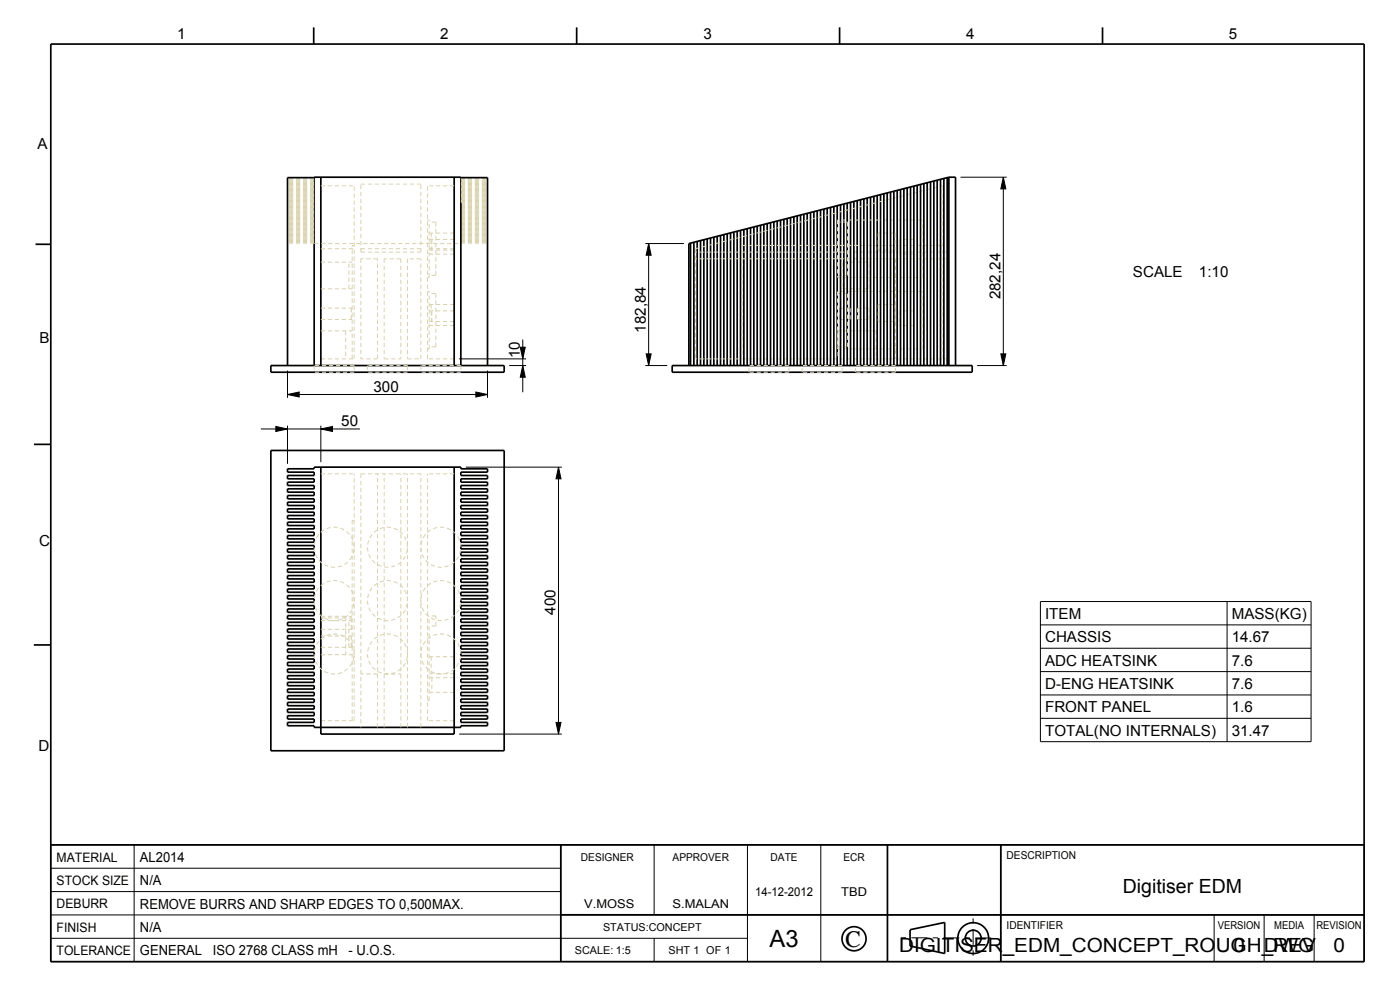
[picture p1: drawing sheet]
<svg xmlns="http://www.w3.org/2000/svg" width="420mm" height="297mm" viewBox="0 0 420 297" stroke-linecap="round" stroke-linejoin="round" font-family="sans-serif">
<path d="M301 53.1l.7 3.5h-1.5zM194.6 73l.7 3.5h-1.5zM86.3 118.2l3.5-.7v1.5zM142.8 117.5l3.5 .7-3.5 .8zM156.1 104.1h1.5l-.8 3.5zM156.8 109.6l.8 3.5h-1.5zM193.8 106.1h1.5l-.7 3.5zM300.2 106.1h1.5l-.7 3.5zM82.8 127.8l3.5 .8-3.5 .7zM96.3 128.6l3.5-.8v1.5zM167.6 140l.7 3.5h-1.5zM166.8 216.5h1.5l-.7 3.5z" fill="#000"/>
<g fill="none" stroke="#000" stroke-width=".3">
<path d="M288.2 53.1h13.8M301 53.1l.7 3.5h-1.5zM301 53.1v56.5M193.6 73h11.6M194.6 73l.7 3.5h-1.5zM194.6 73v36.6M86.3 118.2l3.5-.7v1.5zM86.3 118.2h60M86.3 111.1v8.1M137.8 107.6h20M142.8 117.5l3.5 .7-3.5 .8zM146.3 111.1v8.1"/>
<path d="M152.8 109.6h5M156.1 104.1h1.5l-.8 3.5zM156.8 109.6l.8 3.5h-1.5zM156.8 101.8v15.8M193.6 109.6h6.6M193.8 106.1h1.5l-.7 3.5zM293.2 109.6h8.8M300.2 106.1h1.5l-.7 3.5zM78.3 128.6h29.7M82.8 127.8l3.5 .8-3.5 .7zM86.3 127.6v11.4M96.3 128.6l3.5-.8v1.5z"/>
<path d="M96.3 127.6v10.9M139.8 140h28.8M167.6 140l.7 3.5h-1.5zM167.6 140v80M312.1 180.3h81.2v42h-81.2zM312.1 187.3h81.2M312.1 194.3h81.2M368.1 180.3v42M166.8 216.5h1.5l-.7 3.5zM312.1 201.3h81.2M312.1 208.3h81.2M312.1 215.3h81.2"/>
<path d="M137.8 220h30.8M15.2 253.2h394v35h-394zM40.2 253.2v35M168.2 253.2v35M196.2 253.2v21M224.2 253.2v35M246.2 253.2v35M266.2 253.2v35M300.2 253.2v35M15.2 274.2h394M15.2 267.2h153M15.2 260.2h153"/>
<path d="M364.2 274.2v14M379.2 274.2v14M394.2 274.2v14M15.2 281.2h209M196.2 281.2v7"/>
</g>
<g fill="none" stroke="#000" stroke-width=".51">
<path d="M15.2 13.2h394v275h-394zM94.1 8.2v5M173 8.2v5M251.9 8.2v5M330.8 8.2v5M94.3 53.2h-8v56.4M96.3 53.1v56.5M136.3 53.1v56.5M138.3 53.2h8v56.4M258.2 59.9v49.7M259.2 59.6v50M260.2 59.4v50.2"/>
<path d="M261.2 59.1v50.5M262.2 58.8v50.8M263.2 58.6v51M264.2 58.3v51.3M265.2 58.1v51.5M266.2 57.8v51.8M267.2 57.6v52M268.2 57.3v52.3M269.2 57.1v52.5M270.2 56.8v52.8M271.2 56.5v53.1M272.2 56.3v53.3"/>
<path d="M273.2 56v53.6M274.2 55.8v53.8M275.2 55.5v54.1M276.2 55.3v54.3M277.2 55v54.6M278.2 54.8v54.8M279.2 54.5v55.1M280.2 54.3v55.3M281.2 54v55.6M282.2 53.7v55.9M283.2 53.5v56.1M284.2 53.2v56.4"/>
<path d="M284.7 53.1h2v56.5M284.7 53.1l-78 19.9v36.6M284.7 53.1v56.5M10.7 73.2h4.5M207.2 72.9v36.7M208.2 72.6v37M209.2 72.4v37.2M210.2 72.1v37.5M211.2 71.8v37.8M212.2 71.6v38M213.2 71.3v38.3M214.2 71.1v38.5"/>
<path d="M215.2 70.8v38.8M216.2 70.6v39M217.2 70.3v39.3M218.2 70.1v39.5M219.2 69.8v39.8M220.2 69.5v40.1M221.2 69.3v40.3M222.2 69v40.6M223.2 68.8v40.8M224.2 68.5v41.1M225.2 68.3v41.3M226.2 68v41.6"/>
<path d="M227.2 67.8v41.8M228.2 67.5v42.1M229.2 67.3v42.3M230.2 67v42.6M231.2 66.7v42.9M232.2 66.5v43.1M233.2 66.2v43.4M234.2 66v43.6M235.2 65.7v43.9M236.2 65.5v44.1M237.2 65.2v44.4M238.2 65v44.6"/>
<path d="M239.2 64.7v44.9M240.2 64.5v45.1M241.2 64.2v45.4M242.2 63.9v45.7M243.2 63.7v45.9M244.2 63.4v46.2M245.2 63.2v46.4M246.2 62.9v46.7M247.2 62.7v46.9M248.2 62.4v47.2M249.2 62.2v47.4M250.2 61.9v47.7"/>
<path d="M251.2 61.6v48M252.2 61.4v48.2M253.2 61.1v48.5M254.2 60.9v48.7M255.2 60.6v49M256.2 60.4v49.2M257.2 60.1v49.5M81.3 109.6h70v2h-70zM94.3 109.6v-56.5h44v56.5M201.7 109.6h90v2h-90zM10.2 133.2h5M81.3 135h70v90h-70z"/>
<path d="M86.3 140.5h8v-.5h44v.5h8v1h-8v1h8v1h-8v1h8v1h-8v1h8v1h-8v1h8v1h-8v1h8v1h-8v1h8v1h-8v1h8v1h-8v1h8v1h-8v1h8v1h-8v1h8v1h-8v1h8v1h-8v1h8v1h-8v1h8v1h-8v1h8v1h-8v1h8v1h-8v1h8v1h-8v1h8v1h-8v1h8v1h-8v1h8v1h-8v1h8v1h-8v1h8v1h-8v1h8v1h-8v1h8v1h-8v1h8v1h-8v1h8v1h-8v1h8v1h-8v1h8v1h-8v1h8v1h-8v1h8v1h-8v1h8v1h-8v1h8v1h-8v1h8v1h-8v1h8v1h-8v1h8v1h-8v1h8v1h-8v1h8v1h-8v1h8v1h-8v1h8v1h-8v.5h-44v-.5h-8v-1h8v-1h-8v-1h8v-1h-8v-1h8v-1h-8v-1h8v-1h-8v-1h8v-1h-8v-1h8v-1h-8v-1h8v-1h-8v-1h8v-1h-8v-1h8v-1h-8v-1h8v-1h-8v-1h8v-1h-8v-1h8v-1h-8v-1h8v-1h-8v-1h8v-1h-8v-1h8v-1h-8v-1h8v-1h-8v-1h8v-1h-8v-1h8v-1h-8v-1h8v-1h-8v-1h8v-1h-8v-1h8v-1h-8v-1h8v-1h-8v-1h8v-1h-8v-1h8v-1h-8v-1h8v-1h-8v-1h8v-1h-8v-1h8v-1h-8v-1h8v-1h-8v-1h8v-1h-8v-1h8v-1h-8v-1h8v-1h-8v-1h8v-1h-8v-1h8v-1h-8v-1h8v-1h-8v-1h8v-1h-8v-1h8v-1h-8v-1h8v-1h-8v-1h8v-1h-8zM96.3 140v80h40v-80M10.1 193.3h5M15.2 253.2h394M168.2 253.2v35M266.2 253.2v35M300.2 253.2v35M168.2 274.2h241M273 278.6l10.4-2.1v9.3l-10.4-2.3M273 278.7v4.9"/>
<circle cx="256.2" cy="281.3" r="3.6"/>
<circle cx="292" cy="281.2" r="4.6"/>
<circle cx="292" cy="281.2" r="2.37"/>
</g>
<path d="M291.9 275.2v12M270.2 281l28.4 .1" fill="none" stroke="#000" stroke-width=".3" stroke-dasharray="1.6 1.6 4.8 1.6" stroke-linecap="butt"/>
<g fill="none" stroke="#d9d2ad" stroke-width=".3" stroke-dasharray="1.3 .8" stroke-linecap="butt">
<path d="M94.3 59.9h-8M94.3 59.6h-8M94.3 59.4h-8M94.3 59.1h-8M94.3 58.8h-8M94.3 58.6h-8M94.3 58.3h-8M94.3 58.1h-8M94.3 57.8h-8M94.3 57.6h-8M94.3 57.3h-8M94.3 57.1h-8"/>
<path d="M94.3 56.8h-8M94.3 56.5h-8M94.3 56.3h-8M94.3 56h-8M94.3 55.8h-8M94.3 55.5h-8M94.3 55.3h-8M94.3 55h-8M94.3 54.8h-8M94.3 54.5h-8M94.3 54.3h-8M94.3 54h-8"/>
<path d="M94.3 53.7h-8M94.3 53.5h-8M96.3 55.7h10M108.3 55.2h18M136.3 55.7h-8M138.3 59.9h8M138.3 59.6h8M138.3 59.4h8M138.3 59.1h8M138.3 58.8h8M138.3 58.6h8M138.3 58.3h8"/>
<path d="M138.3 58.1h8M138.3 57.8h8M138.3 57.6h8M138.3 57.3h8M138.3 57.1h8M138.3 56.8h8M138.3 56.5h8M138.3 56.3h8M138.3 56h8M138.3 55.8h8M138.3 55.5h8M138.3 55.3h8"/>
<path d="M138.3 55h8M138.3 54.8h8M138.3 54.5h8M138.3 54.3h8M138.3 54h8M138.3 53.7h8M138.3 53.5h8M94.3 73h44M94.3 72.9h-8M94.3 72.6h-8M94.3 72.4h-8M94.3 72.1h-8"/>
<path d="M94.3 71.8h-8M94.3 71.6h-8M94.3 71.3h-8M94.3 71.1h-8M94.3 70.8h-8M94.3 70.6h-8M94.3 70.3h-8M94.3 70.1h-8M94.3 69.8h-8M94.3 69.5h-8M94.3 69.3h-8M94.3 69h-8"/>
<path d="M94.3 68.8h-8M94.3 68.5h-8M94.3 68.3h-8M94.3 68h-8M94.3 67.8h-8M94.3 67.5h-8M94.3 67.3h-8M94.3 67h-8M94.3 66.7h-8M94.3 66.5h-8M94.3 66.2h-8M94.3 66h-8"/>
<path d="M94.3 65.7h-8M94.3 65.5h-8M94.3 65.2h-8M94.3 65h-8M94.3 64.7h-8M94.3 64.5h-8M94.3 64.2h-8M94.3 63.9h-8M94.3 63.7h-8M94.3 63.4h-8M94.3 63.2h-8M94.3 62.9h-8"/>
<path d="M94.3 62.7h-8M94.3 62.4h-8M94.3 62.2h-8M94.3 61.9h-8M94.3 61.6h-8M94.3 61.4h-8M94.3 61.1h-8M94.3 60.9h-8M94.3 60.6h-8M94.3 60.4h-8M94.3 60.1h-8M96.3 78.6h9.4"/>
<path d="M96.3 74.5h10M106.3 73.6h-.6M108.3 77.6v30M108.3 75.6v-20.4M108.3 75.6h18M108.3 74.5h18M113.3 77.6h-5M115.3 77.6v30M120.3 77.6v30M120.3 77.6h-5M122.3 77.6v30M126.3 77.6h-4"/>
<path d="M126.3 75.6v-20.4M128.8 66h-.5M129.4 69.9v5.1M129.6 71.8v4.4M130.8 66.6h-2M136.3 76.2h-7.5M136.3 75h-7.5M136.3 74.5h-8M136.3 71.8h-7.5M136.3 69.9h-7.5M138.3 72.9h8M138.3 72.6h8"/>
<path d="M138.3 72.4h8M138.3 72.1h8M138.3 71.8h8M138.3 71.6h8M138.3 71.3h8M138.3 71.1h8M138.3 70.8h8M138.3 70.6h8M138.3 70.3h8M138.3 70.1h8M138.3 69.8h8M138.3 69.5h8"/>
<path d="M138.3 69.3h8M138.3 69h8M138.3 68.8h8M138.3 68.5h8M138.3 68.3h8M138.3 68h8M138.3 67.8h8M138.3 67.5h8M138.3 67.3h8M138.3 67h8M138.3 66.7h8M138.3 66.5h8"/>
<path d="M138.3 66.2h8M138.3 66h8M138.3 65.7h8M138.3 65.5h8M138.3 65.2h8M138.3 65h8M138.3 64.7h8M138.3 64.5h8M138.3 64.2h8M138.3 63.9h8M138.3 63.7h8M138.3 63.4h8"/>
<path d="M138.3 63.2h8M138.3 62.9h8M138.3 62.7h8M138.3 62.4h8M138.3 62.2h8M138.3 61.9h8M138.3 61.6h8M138.3 61.4h8M138.3 61.1h8M138.3 60.9h8M138.3 60.6h8M138.3 60.4h8"/>
<path d="M138.3 60.1h8M208.7 74.5v33.1M208.7 74.5l76-19.3M222.7 73.6v34M251.3 66v17.2M252.7 78.6v8M254.3 66.6h-3M260.7 78.6h-8M263.5 69.9v5.1M268.6 75h-5.1M268.6 69.9h-5.1M268.6 69.9v5.1"/>
<path d="M268.7 77.6v30M269.8 71.8v4.4M274.2 76.2h-4.4M274.2 71.8h-4.4M276.7 66h-25.4M282.7 73.6h-60M284.7 77.6h-76M284.7 75.6h-76M96.3 99.2h9.4M96.3 95.8h9.4M96.3 92.4h9.4M96.3 86.6h9.4"/>
<path d="M103.7 99.2v8.4M104.7 86.6v-8M105.4 92.4v3.4M128.8 87.4h-.5M128.8 83.2h-.5M128.8 83.2v-17.2M129.4 91.3v5.1M129.6 93.2v4.4M130.8 88h-2M130.8 82.6h-2M130.8 82.6v-16M136.3 97.6h-7.5"/>
<path d="M136.3 96.4h-7.5M136.3 93.2h-7.5M136.3 91.3h-7.5M251.3 83.2h25.4M251.3 82.6h3M251.3 87.4v17.2M251.4 99.2v8.4M251.9 92.4v3.4M252.7 86.6h8M254.3 88h-3M254.3 82.6v-16M255.3 95.8h-3.4"/>
<path d="M255.3 92.4h-3.4M255.3 92.4v3.4M257.3 92.4v3.4M260.7 95.8h-3.4M260.7 92.4h-3.4M260.7 92.4v3.4M260.7 86.6v-8M262.9 99.2h-11.5M262.9 99.2v8.4M263.5 91.3v5.1M268.6 96.4h-5.1M268.6 91.3h-5.1"/>
<path d="M268.6 91.3v5.1M269.8 93.2v4.4M274.2 97.6h-4.4M274.2 93.2h-4.4M276.7 87.4h-25.4M276.7 83.2v-17.2M96.3 107.6h10M105.7 107.6v-34M106.3 107.6v-51.9M113.3 107.6h-5M113.3 107.6v-30M115.3 107.6h5"/>
<path d="M122.3 107.6h4M126.3 107.6v-30M128.3 107.6v-51.9M128.8 104.6h-.5M128.8 104.6v-17.2M130.8 104h-2M130.8 104v-16M136.3 107.6h-8M251.3 104.6h25.4M251.3 104h3M254.3 104v-16M276.7 104.6v-17.2"/>
<path d="M282.7 107.6v-51.9M284.7 107.6h-76M96.3 142h10M106.3 156h-.6M108.3 142v76M108.3 142h18M136.3 142h-8M96.3 196.2h9.4M96.3 194h9.4M96.3 190.6h9.4M96.3 188.6h9.4M96.3 186h9.4"/>
<path d="M96.3 185.2h9.4M96.3 184.7h9.4M103.7 184.7v11.5M104.7 194v-8M105.4 185.2v3.4M105.4 190.6v3.4M129.4 196.8v5.1M130.8 187.6h-2M130.8 184.6h-2.5M130.8 187.6v-3M136.3 196.8h-7.5M96.3 216h10"/>
<path d="M105.7 216v-60M106.3 216v-74M113.3 202h-5M113.3 218v-76M115.3 202h5M115.3 218v-76M120.3 218v-76M122.3 218v-76M126.3 218v-76M128.3 216v-74M128.8 210h-.5M128.8 210v-25.4"/>
<path d="M129.6 203.1v4.4M136.3 216h-8M136.3 207.5h-7.5M136.3 203.1h-7.5M136.3 201.9h-7.5"/>
</g>
<!-- layer: AXES -->
<g fill="none" stroke="#d9d2ad" stroke-width=".3" stroke-dasharray="1.3 .8" stroke-linecap="butt">
<path d="M94.3 109.6v2M106.3 111.6h-12M106.3 109.6h-12M106.3 109.6v2M110.3 109.6v2M122.3 111.6h-12M122.3 109.6h-12M122.3 109.6v2M126.3 109.6v2M138.3 111.6h-12M138.3 109.6h-12M138.3 109.6v2"/>
<path d="M224.7 111.6v-2M236.7 111.6h-12M236.7 109.6h-12M236.7 111.6v-2M240.7 111.6v-2M252.7 111.6h-12M252.7 109.6h-12M252.7 111.6v-2M256.7 111.6v-2M268.7 111.6h-12M268.7 109.6h-12M268.7 111.6v-2"/>
<path d="M106.3 164a6 6 0 0 0-8.8-5.3 6 6 0 0 0-.8 10.2 6 6 0 0 0 9.5-3.9l.1-1M122.3 164a6 6 0 0 0-8.8-5.3 6 6 0 0 0-.8 10.2 6 6 0 0 0 9.5-3.9l.1-1M138.3 164a6 6 0 0 0-8.8-5.3 6 6 0 0 0-.8 10.2 6 6 0 0 0 9.5-3.9l.1-1M106.3 196a6 6 0 0 0-8.8-5.3 6 6 0 0 0-.8 10.2 6 6 0 0 0 9.5-3.9l.1-1M106.3 180a6 6 0 0 0-8.8-5.3 6 6 0 0 0-.8 10.2 6 6 0 0 0 9.5-3.9l.1-1M122.3 196a6 6 0 0 0-8.8-5.3 6 6 0 0 0-.8 10.2 6 6 0 0 0 9.5-3.9l.1-1M122.3 180a6 6 0 0 0-8.8-5.3 6 6 0 0 0-.8 10.2 6 6 0 0 0 9.5-3.9l.1-1M138.3 196a6 6 0 0 0-8.8-5.3 6 6 0 0 0-.8 10.2 6 6 0 0 0 9.5-3.9l.1-1M138.3 180a6 6 0 0 0-8.8-5.3 6 6 0 0 0-.8 10.2 6 6 0 0 0 9.5-3.9l.1-1"/>
</g>
<text font-size="7.2" x="230.9" y="284">A3</text>
<text font-size="7" x="253.5" y="283.8">C</text>
<g font-size="5.8">
<text x="336.9" y="267.7">Digitiser EDM</text>
<text x="269.7" y="285.2">DIGITISER_EDM_CONCEPT_ROUGH_REV</text>
<text x="370" y="285.2">0</text>
<text x="379.1" y="285.2">DWG</text>
<text x="400" y="285.2">0</text>
</g>
<g font-size="4.6">
<text x="53.1" y="11.6">1</text>
<text x="132" y="11.8">2</text>
<text x="211" y="11.8">3</text>
<text x="289.8" y="11.8">4</text>
<text x="368.7" y="11.8">5</text>
<text x="11.3" y="44.7">A</text>
<text x="339.9" y="83.1">SCALE</text>
<text x="359.7" y="83.1">1:10</text>
<text x="300.1" y="89.7" transform="rotate(-90 300.1 89.7)">282,24</text>
<text x="193.7" y="99.7" transform="rotate(-90 193.7 99.7)">182,84</text>
<text x="11.8" y="102.7">B</text>
<text x="156" y="107.4" transform="rotate(-90 156 107.4)">10</text>
<text x="112.1" y="117.4">300</text>
<text x="102.4" y="127.7">50</text>
<text x="11.7" y="163.7">C</text>
<text x="166.7" y="184.2" transform="rotate(-90 166.7 184.2)">400</text>
<text x="313.5" y="185.5">ITEM</text>
<text x="369.5" y="185.5">MASS(KG)</text>
<text x="313.5" y="192.5">CHASSIS</text>
<text x="369.5" y="192.5">14.67</text>
<text x="313.5" y="199.5">ADC HEATSINK</text>
<text x="369.5" y="199.5">7.6</text>
<text x="313.5" y="206.5">D-ENG HEATSINK</text>
<text x="369.5" y="206.5">7.6</text>
<text x="313.5" y="213.5">FRONT PANEL</text>
<text x="369.5" y="213.5">1.6</text>
<text x="313.5" y="220.5">TOTAL(NO INTERNALS)</text>
<text x="369.5" y="220.5">31.47</text>
<text x="11.6" y="224.9">D</text>
</g>
<g font-size="4.2">
<text x="42" y="258.3">AL2014</text>
<text x="42" y="265.3">N/A</text>
<text x="42" y="272.3">REMOVE BURRS AND SHARP EDGES TO 0,500MAX.</text>
<text x="42" y="279.3">N/A</text>
<text x="42" y="286.3">GENERAL</text>
<text x="63.9" y="286.3">ISO 2768 CLASS mH</text>
<text x="104.6" y="286.3">- U.O.S.</text>
</g>
<g font-size="3.9">
<text x="17" y="258.2">MATERIAL</text>
<text x="17" y="265.2">STOCK SIZE</text>
<text x="17" y="272.2">DEBURR</text>
<text x="17" y="279.2">FINISH</text>
<text x="17" y="286.2">TOLERANCE</text>
</g>
<g font-size="3.6">
<text x="226.5" y="268.6">14-12-2012</text>
<text x="252.4" y="268.6">TBD</text>
<text x="175.3" y="272.1">V.MOSS</text>
<text x="201.7" y="272.1">S.MALAN</text>
</g>
<g font-size="3.3">
<text x="174.3" y="258">DESIGNER</text>
<text x="201.8" y="258">APPROVER</text>
<text x="231.2" y="258">DATE</text>
<text x="253" y="258">ECR</text>
<text x="302" y="257.5">DESCRIPTION</text>
<text x="180.9" y="279">STATUS:CONCEPT</text>
<text x="302" y="278.5">IDENTIFIER</text>
<text x="365.3" y="278.5">VERSION</text>
<text x="382.2" y="278.5">MEDIA</text>
<text x="394.9" y="278.5">REVISION</text>
<text x="172.5" y="286">SCALE: 1:5</text>
<text x="200.5" y="286">SHT 1 OF 1</text>
</g>
</svg>
